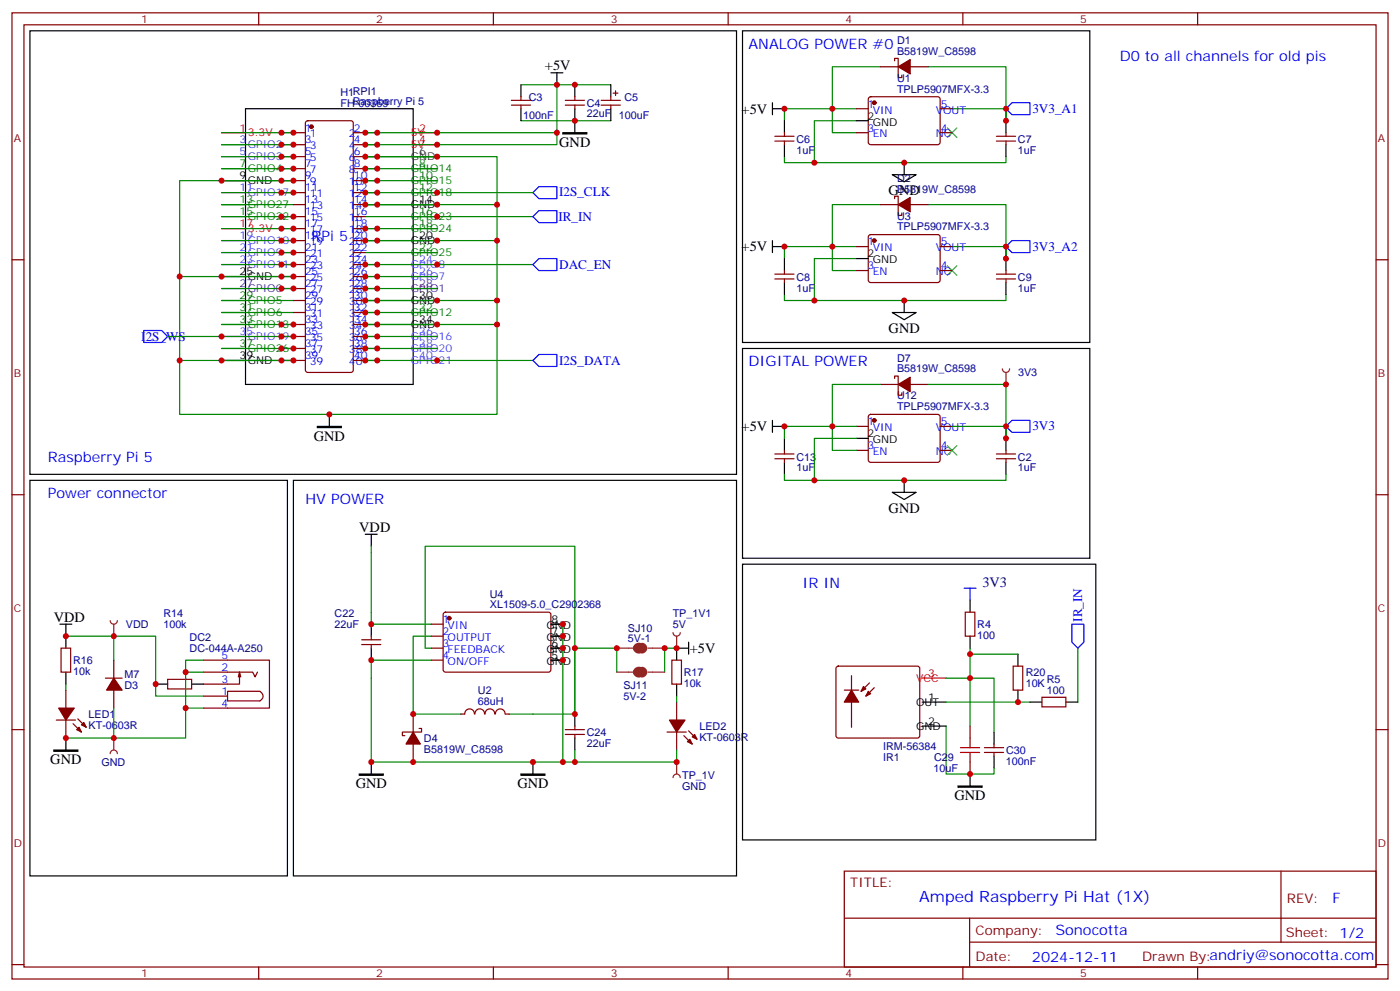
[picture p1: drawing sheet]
<svg xmlns="http://www.w3.org/2000/svg" width="412mm" height="292mm" viewBox="0 0 412 292" stroke-linecap="round" stroke-linejoin="round" font-family="sans-serif">
<g fill="none" stroke="#870000" stroke-width=".35">
<path d="M3.5 3.8h405.4v284.3h-405.4zM7.1 7.3h398.2v277.3h-398.2zM76.2 3.8v3.5M145.3 3.8v3.5M214.5 3.8v3.5M283.6 3.8v3.5M352.8 3.8v3.5M150.6 30.9h5.7M150.6 29.5h5.7M153.5 28.5v1M153.5 30.9v1.1M166.5 30.9h5.7"/>
<path d="M166.5 29.5h5.7M169.3 28.5v1M169.3 30.9v1.1M177.1 30.9h5.6M177.1 29.5h5.6M179.9 28.5v1M179.9 30.9v1.1M180.6 27.4h1.4M181.3 26.7v1.4M3.5 76.4h3.6M405.3 76.4h3.6M3.5 145.6h3.6"/>
<path d="M405.3 145.6h3.6M3.5 214.7h3.6M121.7 210.1v5.3M121.7 219v5.3M123.5 214.4h.7v1h-5.7v1.1h.7M405.3 214.7h3.6M248.7 256.4h156.6v28.2h-156.6zM377.3 256.4v20.9M248.7 270.2h156.5M285.6 277.3h119.6M285.6 270.2v14.1M3.5 283.9h3.6"/>
<path d="M76.2 284.6v3.5M145.3 284.6v3.5M214.5 284.6v3.5M283.6 284.6v3.5M352.8 284.6v3.5M405.3 283.9h3.6"/>
</g>
<g fill="none" stroke="#000" stroke-width=".35">
<path d="M8.8 9.1h208.2v130.5h-208.2zM72.3 32h49.4v81.1h-49.4zM153.5 24.9v3.6M153.5 32v3.5M162.3 21.4h3.5M164 21.4v3.5M169.3 24.9v3.6M169.3 32v7.1M179.9 24.9v3.6M179.9 32v3.5M65.3 53.2h7M121.7 60.2h7.1"/>
<path d="M121.7 70.8h7.1M65.3 81.4h7M121.7 88.4h7.1M121.7 95.5h7.1M65.3 106.1h7M97 122v3.5"/>
</g>
<path d="M157 56.7l1.7-1.8h5.3v3.6h-5.3zM42.3 97.3h5.3l1.8 1.7-1.8 1.8h-5.3z" fill="none" stroke="#00f" stroke-width=".35"/>
<path d="M65.3 39.1h7M121.7 39.1h7.1M121.7 42.6h7.1M65.3 67.3h7" fill="none" stroke="#f00" stroke-width=".35"/>
<path d="M65.3 42.6h7M65.3 46.1h7" fill="none" stroke="#06c" stroke-width=".35"/>
<path d="M121.7 46.1h7.1" fill="none" stroke="#333" stroke-width=".35"/>
<g fill="none" stroke="#060" stroke-width=".35">
<path d="M65.3 49.6h7M121.7 49.6h7.1M121.7 53.2h7.1M121.7 56.7h7.1M65.3 60.2h7M65.3 63.7h7M121.7 63.7h7.1M121.7 67.3h7.1M121.7 74.3h7.1M65.3 88.4h7M65.3 92h7M65.3 95.5h7"/>
<path d="M121.7 92h7.1M65.3 102.6h7"/>
</g>
<path d="M65.3 56.7h7M65.3 70.8h7M65.3 74.3h7M65.3 77.9h7M121.7 77.9h7.1M65.3 99h7M121.7 81.4h7.1M121.7 99h7.1M121.7 102.6h7.1M121.7 106.1h7.1" fill="none" stroke="#90f" stroke-width=".35"/>
<path d="M65.3 84.9h7M121.7 84.9h7.1" fill="none" stroke="#609" stroke-width=".35"/>
<g fill="none" stroke="#008700" stroke-width=".35">
<path d="M65.3 39.1h21.1M107.6 39.1h56.4M153.5 35.5h26.4M153.5 24.9h26.4M164 24.9v17.7h-56.4M65.3 53.2h21.1h-33.5v28.2h33.5h-21.1M65.3 56.7h21.1M65.3 49.6h21.1M65.3 46.1h21.1M65.3 42.6h21.1M107.6 56.7h49.4M128.8 46.1h-21.2h38.8v14.1"/>
<path d="M65.3 67.3h21.1M65.3 63.7h21.1M107.6 67.3h21.2M128.8 70.8h-21.2h38.8v17.6M128.8 60.2h-21.2h38.8v10.6M52.9 81.4v24.7h33.5h-21.1M65.3 95.5h21.1M65.3 84.9h21.1M107.6 81.4h21.2M107.6 99h21.2M128.8 95.5h-21.2h38.8v26.5h-93.5v-15.9M128.8 88.4h-21.2h38.8v7.1"/>
<path d="M65.3 102.6h21.1M107.6 106.1h49.4M107.6 102.6h21.2"/>
</g>
<path d="M165.8 39.1h7.1v.3h-7.1zM93.5 125.5h7v.3h-7z" fill="#000" stroke="#000" stroke-width=".35"/>
<path d="M121.7 215.4l2.1 3.6h-4.2z" fill="#870000" stroke="#870000" stroke-width=".35"/>
<path d="M198.3 186.2a1.06 1.06 0 0 0 1 1 1.06 1.06 0 0 0 1.1-1M199.3 187.2v3.5" fill="none" stroke="#8c2424" stroke-width=".35"/>
<circle cx="199.3" cy="190.7" r=".18" fill="#8c2424"/>
<path d="M86.4 141.4h130.6v116.4h-130.6zM107.6 157.2h3.5M109.4 157.2v3.6M109.4 183.7v3.5M109.4 190.7v3.6M202.8 190.7h-3.5v3.6M202.8 189v3.5M169.3 210.1v3.6M169.3 217.2v3.5M199.3 201.3v3.6M109.4 224.3v3.5M157 224.3v3.5" fill="none" stroke="#000" stroke-width=".35"/>
<path d="M109.4 160.8v1.7M109.4 183.7h17.6M125.2 190.7h1.8M127 194.3h-17.6v30h59.9v-3.6M127 187.2h-5.3v22.9h14.1M162.3 183.7h3.5v40.6M162.3 187.2h3.5M162.3 190.7h3.5M162.3 194.3h3.5M169.3 190.7v19.4h-19.4" fill="none" stroke="#008700" stroke-width=".35"/>
<path d="M105.8 227.8h7.1v.3h-7.1zM153.5 227.8h7v.3h-7z" fill="#000" stroke="#000" stroke-width=".35"/>
<g fill="none" stroke="#870000" stroke-width=".35">
<path d="M106.5 189.7h5.7M106.5 188.3h5.7M109.4 187.2v1.1M109.4 189.7v1M197.9 194.3h2.8v7h-2.8zM166.5 216.1h5.7M166.5 214.7h5.7M169.3 213.7v1M169.3 216.1v1.1M196.5 215.4h5.6M199.3 206.6v5.3M199.3 215.4v5.3"/>
<path d="M201.4 216.5l2.5 2.5M202.8 215.1l2.5 2.5"/>
</g>
<g fill="#870000" stroke="#870000" stroke-width=".35">
<path d="M202.5 218.3l.7-.7 .7 1.4z"/>
<path d="M203.9 216.9l.7-.8 .7 1.5z"/>
<path d="M197.2 211.9h4.6l-2.5 3.5z"/>
</g>
<path d="M198.3 228.8a1.06 1.06 0 0 1 1-1 1.06 1.06 0 0 1 1.1 1M199.3 224.3v3.5" fill="none" stroke="#8c2424" stroke-width=".35"/>
<circle cx="199.3" cy="224.3" r=".18" fill="#8c2424"/>
<path d="M109.4 162.5v21.2M125.2 190.7v-29.9h44.1v29.9h12.4v7.1M169.3 190.7v19.4M199.3 190.7h-3.5v7.1M199.3 204.9v1.7M199.3 220.7v3.6h-30" fill="none" stroke="#008700" stroke-width=".35"/>
<path d="M33.5 217.2v3.5M32.5 221.8a1.06 1.06 0 0 1 1-1.1 1.06 1.06 0 0 1 1.1 1.1" fill="none" stroke="#8c2424" stroke-width=".35"/>
<circle cx="33.5" cy="217.2" r=".18" fill="#8c2424"/>
<path d="M32.5 182.6a1.06 1.06 0 0 0 1 1.1 1.06 1.06 0 0 0 1.1-1.1M33.5 183.7v3.5" fill="none" stroke="#8c2424" stroke-width=".35"/>
<circle cx="33.5" cy="187.2" r=".18" fill="#8c2424"/>
<g fill="none" stroke="#008700" stroke-width=".35">
<path d="M259.3 19.6h-14.1v19.5h7M273.4 19.6h22.9v15.9M252.2 32h-21.1v3.5M252.2 35.5h-12.3v12.4M280.5 32h15.8v3.5M296.3 32v3.5M107.6 49.6h21.2M107.6 53.2h21.2M231.1 46.1v1.8h65.2v-1.8M65.3 70.8h21.1M65.3 74.3h21.1M65.3 77.9h21.1"/>
<path d="M107.6 77.9h49.4M252.2 76.1h-12.3v12.3M252.2 72.6h-21.1v3.5M259.3 60.2h-14.1v19.4h7M273.4 60.2h22.9v15.9M280.5 72.6h15.8v3.5M296.3 72.6v3.5M49.4 99h37M107.6 84.9h21.2M107.6 92h21.2M231.1 86.7v1.7h65.2v-1.7M259.3 113.1h-14.1v19.4h7"/>
<path d="M273.4 113.1h22.9v15.9M231.1 139.6v1.8h65.2v-1.8M252.2 129h-12.3v12.4M252.2 125.5h-21.1v3.5M280.5 125.5h15.8v3.5M296.3 125.5v3.5M19.4 187.2h14.1v7.1M19.4 201.3v1.8M33.5 208.4v8.8h-14.1"/>
</g>
<path d="M15.9 220.7h7v.4h-7z" fill="#000" stroke="#000" stroke-width=".35"/>
<g fill="none" stroke="#000" stroke-width=".35">
<path d="M218.7 9.1h102.3v91.7h-102.3zM227.5 32h3.6M227.5 30.2v3.6M231.1 35.5v3.6M252.2 35.5h3.6M296.3 35.5v3.6M231.1 42.6v3.5M262.8 51.4h7.1l-3.6 2.1zM266.3 47.9v3.5M296.3 42.6v3.5M227.5 70.8v3.5M227.5 72.6h3.6"/>
<path d="M231.1 76.1v3.5M252.2 76.1h3.6M296.3 76.1v3.5M231.1 83.1v3.6M262.8 92h7.1l-3.6 2.1zM266.3 88.4v3.6M296.3 83.1v3.6M218.7 102.6h102.3v61.7h-102.3zM227.5 123.7v3.5M227.5 125.5h3.6M231.1 129v3.5M231.1 136.1v3.5"/>
<path d="M252.2 129h3.6M296.3 129v3.5M296.3 136.1v3.5M8.8 141.4h75.9v116.4h-75.9zM262.8 144.9h7.1l-3.6 2.1zM266.3 141.4v3.5M17.6 183.7h3.6M19.4 183.7v7M19.4 197.8v3.5M162.3 183.7h3.5M162.3 194.3h3.5M162.3 190.7h3.5"/>
<path d="M162.3 187.2h3.5M19.4 217.2v3.5"/>
</g>
<g fill="#870000" stroke="#870000" stroke-width=".35">
<path d="M22.6 214.7l.7-.7 .7 1.4z"/>
<path d="M24 213.3l.7-.7 .7 1.4z"/>
<path d="M17.3 208.4h4.6l-2.5 3.5z"/>
<path d="M264.6 19.6l3.5-2.1v4.3z"/>
<path d="M264.6 60.2l3.5-2.1v4.2z"/>
<path d="M33.5 199.6l2.5 3.5h-4.6z"/>
<path d="M264.6 113.1l3.5-2.1v4.3z"/>
<circle cx="132.3" cy="181.9" r=".53"/>
<circle cx="257.5" cy="30.2" r=".53"/>
<circle cx="257.5" cy="70.8" r=".53"/>
<circle cx="257.5" cy="123.7" r=".53"/>
</g>
<g fill="none" stroke="#870000" stroke-width=".35">
<path d="M259.3 19.6h5.3M263.5 17.9v-.7h1.1v5.6h1v-.7M268.1 19.6h5.3M231.1 39.1v1M252.2 32h3.6M252.2 39.1h3.6M256 28.7l.5-.2h20l.4 .7v12.9l-.7 .5-20-.1-.4-.6v-12.7zM276.9 32h3.6M276.9 39.1h3.6M296.3 39.1v1M228.2 41.5h5.7M228.2 40.1h5.7"/>
<path d="M231.1 41.5v1.1M263.5 58.5v-.8h1.1v5.7h1v-.7M293.5 41.5h5.7M293.5 40.1h5.7M296.3 41.5v1.1M231.1 79.6v1.1M252.2 72.6h3.6M252.2 79.6h3.6M256 69.2l.5-.2 20 .1 .4 .6v13l-.7 .4h-20l-.4-.7v-12.7zM259.3 60.2h5.3M268.1 60.2h5.3M276.9 72.6h3.6"/>
<path d="M276.9 79.6h3.6M296.3 79.6v1.1M228.2 82.1h5.7M228.2 80.7h5.7M231.1 82.1v1M293.5 82.1h5.7M293.5 80.7h5.7M296.3 82.1v1M259.3 113.1h5.3M263.5 111.4v-.7h1.1v5.6h1v-.7M268.1 113.1h5.3M228.2 135h5.7"/>
<path d="M228.2 133.6h5.7M231.1 132.5v1.1M231.1 135v1.1M252.2 125.5h3.6M252.2 132.5h3.6M256 122.2l.5-.2h20l.4 .7v12.9l-.7 .5-20-.1-.4-.6v-12.7zM276.9 125.5h3.6M276.9 132.5h3.6M293.5 135h5.7M293.5 133.6h5.7M296.3 132.5v1.1M296.3 135v1.1"/>
<path d="M18 190.7h2.8v7.1h-2.8zM31 199.6h5M33.5 194.3v5.3M127 183.7h3.5M127 187.2h3.5M127 190.7h3.5M127 194.3h3.5M130.8 180.4l.4-.2h30.6l.5 .7-.1 16.5-.6 .4-30.6-.1-.5-.6v-16.2zM16.6 211.9h5.6M19.4 203.1v5.3M19.4 211.9v5.3M21.5 213l2.5 2.4"/>
<path d="M22.9 211.6l2.5 2.4M33.5 203.1v5.3"/>
</g>
<path d="M279 37.6l2.9 2.9M281.9 37.6l-2.9 2.9M279 78.2l2.9 2.8M281.9 78.2l-2.9 2.8M279 131.1l2.9 2.8M281.9 131.1l-2.9 2.8" fill="none" stroke="#3c3" stroke-width=".35"/>
<path d="M296.3 32l1.8-1.8h5.3v3.6h-5.3zM298.1 70.8h5.3v3.5h-5.3l-1.8-1.7zM157 106.1l1.7-1.8h5.3v3.5h-5.3zM298.1 123.7h5.3v3.5h-5.3l-1.8-1.7z" fill="none" stroke="#00f" stroke-width=".35"/>
<path d="M295.3 108.5a1.06 1.06 0 0 0 1 1.1 1.06 1.06 0 0 0 1.1-1.1M296.3 109.6v3.5" fill="none" stroke="#8c2424" stroke-width=".35"/>
<circle cx="296.3" cy="113.1" r=".18" fill="#8c2424"/>
<g fill="none" stroke="#008700" stroke-width=".35">
<path d="M82.9 39.1h3.5M107.6 39.1h3.5M82.9 56.7h3.5M82.9 53.2h3.5M82.9 49.6h3.5M82.9 46.1h3.5M82.9 42.6h3.5M107.6 56.7h3.5M107.6 53.2h3.5M107.6 49.6h3.5M107.6 46.1h3.5M107.6 42.6h3.5"/>
<path d="M65.3 60.2h21.1M82.9 77.9h3.5M82.9 74.3h3.5M82.9 70.8h3.5M82.9 67.3h3.5M82.9 63.7h3.5M107.6 74.3h21.2M107.6 77.9h3.5M107.6 70.8h3.5M107.6 67.3h3.5M107.6 63.7h49.4M107.6 60.2h3.5"/>
<path d="M65.3 92h21.1M65.3 88.4h21.1M82.9 99h3.5M82.9 95.5h3.5M82.9 84.9h3.5M82.9 81.4h3.5M107.6 99h3.5M107.6 95.5h3.5M107.6 84.9h3.5M107.6 81.4h3.5M107.6 88.4h3.5M107.6 92h3.5"/>
<path d="M82.9 106.1h3.5M82.9 102.6h3.5M107.6 106.1h3.5M107.6 102.6h3.5M278.7 213.7v14.1h14.1v-1.8"/>
</g>
<path d="M188.4 190a.76 .76 0 0 0-1.1 .7 .76 .76 0 0 0 1.1 .8M188.4 197.1a.76 .76 0 0 0-1.1 .7 .76 .76 0 0 0 1.1 .7M189.1 190a.71 .71 0 0 1 .7 .7 .71 .71 0 0 1-.7 .8M189.1 197.1a.71 .71 0 0 1 .7 .7 .71 .71 0 0 1-.7 .7" fill="none" stroke="#8c2424" stroke-width="1.8"/>
<path d="M181.7 190.7h4.9M181.7 197.8h4.9M187.3 190.7h2.5M187.3 197.8h2.5M190.9 190.7h4.9M190.9 197.8h4.9" fill="none" stroke="#8c2424" stroke-width=".35"/>
<g fill="none" stroke="#870000" stroke-width=".35">
<path d="M86.4 39.1h3.6M90.2 35.7l.5-.2h12.7l.5 .2 .2 .5v72.7l-.3 .5-.4 .2h-12.7l-.5-.2-.2-.5v-72.7zM104.1 39.1h3.5M86.4 42.6h3.6M86.4 46.1h3.6M86.4 49.6h3.6M86.4 53.2h3.6M86.4 56.7h3.6M104.1 42.6h3.5M104.1 46.1h3.5M104.1 49.6h3.5M104.1 53.2h3.5"/>
<path d="M104.1 56.7h3.5M86.4 60.2h3.6M86.4 63.7h3.6M86.4 67.3h3.6M86.4 77.9h3.6M86.4 70.8h3.6M86.4 74.3h3.6M104.1 60.2h3.5M104.1 63.7h3.5M104.1 67.3h3.5M104.1 77.9h3.5M104.1 70.8h3.5"/>
<path d="M104.1 74.3h3.5M86.4 99h3.6M86.4 95.5h3.6M86.4 92h3.6M86.4 88.4h3.6M86.4 84.9h3.6M86.4 81.4h3.6M104.1 99h3.5M104.1 95.5h3.5M104.1 92h3.5M104.1 88.4h3.5M104.1 84.9h3.5"/>
<path d="M104.1 81.4h3.5M86.4 106.1h3.6M86.4 102.6h3.6M104.1 106.1h3.5M104.1 102.6h3.5M135.8 210.1h1.1M136.9 210.1a1.41 1.41 0 0 1 1.4-1.5 1.41 1.41 0 0 1 1.4 1.5M139.9 210.1a1.41 1.41 0 0 1 1.4-1.5 1.41 1.41 0 0 1 1.4 1.5M142.9 210.1a1.41 1.41 0 0 1 1.4-1.5 1.41 1.41 0 0 1 1.4 1.5M145.9 210.1a1.41 1.41 0 0 1 1.5-1.5 1.41 1.41 0 0 1 1.4 1.5M148.9 210.1h1"/>
</g>
<circle cx="91.7" cy="37.3" r=".53" fill="#870000" stroke="#870000" stroke-width=".35"/>
<path d="M246.5 196.2l.4-.2h23.3l.5 .2 .2 .5v19.8l-.2 .5-.5 .2h-23.3l-.5-.2-.2-.5v-19.8z" fill="#fff" stroke="#870000" stroke-width=".35"/>
<g fill="none" stroke="#000" stroke-width=".35">
<path d="M218.7 166.1h104.1v81.1h-104.1zM285.8 176.6v3.6M285.8 187.2v3.5M299.9 192.5v3.5M45.9 201.3h3.5M56.4 201.3h3.6M271.6 206.6h7.1M271.6 213.7h7.1M292.8 215.4v3.6M299.9 203.1v3.5M303.4 206.6h3.5M314 206.6h3.5"/>
<path d="M285.8 227.8v3.5M292.8 222.5v3.5"/>
</g>
<path d="M271.6 199.6h7.1" fill="none" stroke="#f00" stroke-width=".35"/>
<g fill="#870000" stroke="#870000" stroke-width=".35">
<path d="M250.8 203.1l2.1 3.5h-4.2z"/>
<path d="M255.8 203.4l.7 .8-1.4 .7z"/>
<path d="M254.4 202l.7 .7-1.5 .7z"/>
</g>
<g fill="none" stroke="#870000" stroke-width=".35">
<path d="M49.4 199.9h7v2.8h-7zM60 194.3h19.4v14.1h-19.4M60 197.8h14.4l.7 1.4 .7-1.4M70.6 197.8v3.5h-10.6M70.6 197.8l-.4 1.4M70.6 197.8l.3 1.4M250.8 198.9v15.1M284.3 180.2h2.9v7h-2.9zM298.4 196h2.9v7.1h-2.9zM60 204.9h7M67 203.4l9.7 .1a1.6 1.6 0 0 1 .5 2.2l-.6 .6h-9.6zM248.7 203.1h4.2"/>
<path d="M256.1 201l-2.5 2.4M257.5 202.4l-2.4 2.5M285.8 213.7v3.5M292.8 219v1M306.9 205.2h7.1v2.8h-7.1zM285.8 224.3v3.5M290 220h5.6M290 221.4h5.6M292.8 221.4v1.1"/>
</g>
<path d="M282.2 231.3h7.1v.4h-7.1z" fill="#000" stroke="#000" stroke-width=".35"/>
<path d="M33.5 187.2h12.4v17.7h14.1M54.7 197.8h5.3M60 194.3h-5.3v14.1M278.7 199.6h14.1v15.8M285.8 190.7v23M285.8 192.5h14.1M317.5 190.7v15.9M60 208.4h-5.3v8.8h-21.2M278.7 206.6h24.7" fill="none" stroke="#008700" stroke-width=".35"/>
<path d="M285.8 217.2v2.8M282.9 221.4h5.7M282.9 220h5.7M285.8 221.4v2.9" fill="none" stroke="#a10000" stroke-width=".35"/>
<path d="M157 63.7l1.7-1.7h5.3v3.5h-5.3zM157 77.9l1.7-1.8h5.3v3.5h-5.3zM284 173.1h3.5M285.8 173.1v3.5M315.7 183.7h3.6v5.3l-1.8 1.7-1.8-1.7z" fill="none" stroke="#00f" stroke-width=".35"/>
<g fill="#c00">
<circle cx="169.3" cy="24.9" r=".88"/>
<circle cx="169.3" cy="35.5" r=".88"/>
<circle cx="164" cy="24.9" r=".88"/>
<circle cx="164" cy="39.1" r=".88"/>
<circle cx="128.8" cy="39.1" r=".88"/>
<circle cx="128.8" cy="42.6" r=".88"/>
<circle cx="111.1" cy="95.5" r=".88"/>
<circle cx="52.9" cy="106.1" r=".88"/>
<circle cx="128.8" cy="95.5" r=".88"/>
<circle cx="146.4" cy="95.5" r=".88"/>
<circle cx="97" cy="122" r=".88"/>
<circle cx="111.1" cy="88.4" r=".88"/>
<circle cx="128.8" cy="88.4" r=".88"/>
<circle cx="146.4" cy="88.4" r=".88"/>
<circle cx="111.1" cy="70.8" r=".88"/>
<circle cx="128.8" cy="70.8" r=".88"/>
<circle cx="146.4" cy="70.8" r=".88"/>
<circle cx="111.1" cy="60.2" r=".88"/>
<circle cx="128.8" cy="60.2" r=".88"/>
<circle cx="146.4" cy="60.2" r=".88"/>
<circle cx="111.1" cy="46.1" r=".88"/>
<circle cx="128.8" cy="46.1" r=".88"/>
<circle cx="82.9" cy="53.2" r=".88"/>
<circle cx="82.9" cy="81.4" r=".88"/>
<circle cx="65.3" cy="81.4" r=".88"/>
<circle cx="65.3" cy="53.2" r=".88"/>
<circle cx="52.9" cy="81.4" r=".88"/>
<circle cx="82.9" cy="106.1" r=".88"/>
<circle cx="65.3" cy="106.1" r=".88"/>
<circle cx="128.8" cy="106.1" r=".88"/>
<circle cx="128.8" cy="56.7" r=".88"/>
<circle cx="121.7" cy="224.3" r=".88"/>
<circle cx="121.7" cy="210.1" r=".88"/>
<circle cx="199.3" cy="224.3" r=".88"/>
<circle cx="199.3" cy="190.7" r=".88"/>
<circle cx="169.3" cy="210.1" r=".88"/>
<circle cx="157" cy="224.3" r=".88"/>
<circle cx="109.4" cy="224.3" r=".88"/>
<circle cx="165.8" cy="224.3" r=".88"/>
<circle cx="165.8" cy="187.2" r=".88"/>
<circle cx="165.8" cy="190.7" r=".88"/>
<circle cx="165.8" cy="194.3" r=".88"/>
<circle cx="109.4" cy="183.7" r=".88"/>
<circle cx="109.4" cy="194.3" r=".88"/>
<circle cx="169.3" cy="224.3" r=".88"/>
<circle cx="169.3" cy="190.7" r=".88"/>
<circle cx="19.4" cy="187.2" r=".88"/>
<circle cx="19.4" cy="217.2" r=".88"/>
<circle cx="165.8" cy="183.7" r=".88"/>
<circle cx="111.1" cy="81.4" r=".88"/>
<circle cx="245.2" cy="32" r=".88"/>
<circle cx="296.3" cy="32" r=".88"/>
<circle cx="296.3" cy="72.6" r=".88"/>
<circle cx="245.2" cy="72.6" r=".88"/>
<circle cx="266.3" cy="47.9" r=".88"/>
<circle cx="239.9" cy="47.9" r=".88"/>
<circle cx="266.3" cy="88.4" r=".88"/>
<circle cx="239.9" cy="88.4" r=".88"/>
<circle cx="296.3" cy="35.5" r=".88"/>
<circle cx="296.3" cy="76.1" r=".88"/>
<circle cx="231.1" cy="72.6" r=".88"/>
<circle cx="231.1" cy="32" r=".88"/>
<circle cx="33.5" cy="187.2" r=".88"/>
<circle cx="65.3" cy="99" r=".88"/>
<circle cx="33.5" cy="217.2" r=".88"/>
<circle cx="231.1" cy="125.5" r=".88"/>
<circle cx="296.3" cy="129" r=".88"/>
<circle cx="239.9" cy="141.4" r=".88"/>
<circle cx="266.3" cy="141.4" r=".88"/>
<circle cx="296.3" cy="125.5" r=".88"/>
<circle cx="245.2" cy="125.5" r=".88"/>
<circle cx="296.3" cy="113.1" r=".88"/>
<circle cx="82.9" cy="102.6" r=".88"/>
<circle cx="82.9" cy="99" r=".88"/>
<circle cx="82.9" cy="95.5" r=".88"/>
<circle cx="82.9" cy="84.9" r=".88"/>
<circle cx="82.9" cy="77.9" r=".88"/>
<circle cx="82.9" cy="74.3" r=".88"/>
<circle cx="82.9" cy="70.8" r=".88"/>
<circle cx="82.9" cy="67.3" r=".88"/>
<circle cx="82.9" cy="63.7" r=".88"/>
<circle cx="82.9" cy="56.7" r=".88"/>
<circle cx="82.9" cy="49.6" r=".88"/>
<circle cx="82.9" cy="46.1" r=".88"/>
<circle cx="82.9" cy="42.6" r=".88"/>
<circle cx="82.9" cy="39.1" r=".88"/>
<circle cx="111.1" cy="39.1" r=".88"/>
<circle cx="111.1" cy="42.6" r=".88"/>
<circle cx="111.1" cy="49.6" r=".88"/>
<circle cx="111.1" cy="53.2" r=".88"/>
<circle cx="111.1" cy="56.7" r=".88"/>
<circle cx="111.1" cy="67.3" r=".88"/>
<circle cx="111.1" cy="84.9" r=".88"/>
<circle cx="111.1" cy="92" r=".88"/>
<circle cx="111.1" cy="99" r=".88"/>
<circle cx="111.1" cy="102.6" r=".88"/>
<circle cx="111.1" cy="106.1" r=".88"/>
<circle cx="86.4" cy="106.1" r=".88"/>
<circle cx="86.4" cy="102.6" r=".88"/>
<circle cx="86.4" cy="99" r=".88"/>
<circle cx="86.4" cy="95.5" r=".88"/>
<circle cx="86.4" cy="84.9" r=".88"/>
<circle cx="86.4" cy="81.4" r=".88"/>
<circle cx="86.4" cy="53.2" r=".88"/>
<circle cx="86.4" cy="77.9" r=".88"/>
<circle cx="86.4" cy="74.3" r=".88"/>
<circle cx="86.4" cy="70.8" r=".88"/>
<circle cx="86.4" cy="67.3" r=".88"/>
<circle cx="86.4" cy="63.7" r=".88"/>
<circle cx="86.4" cy="56.7" r=".88"/>
<circle cx="86.4" cy="49.6" r=".88"/>
<circle cx="86.4" cy="46.1" r=".88"/>
<circle cx="86.4" cy="42.6" r=".88"/>
<circle cx="86.4" cy="39.1" r=".88"/>
<circle cx="107.6" cy="39.1" r=".88"/>
<circle cx="107.6" cy="42.6" r=".88"/>
<circle cx="107.6" cy="46.1" r=".88"/>
<circle cx="107.6" cy="49.6" r=".88"/>
<circle cx="107.6" cy="53.2" r=".88"/>
<circle cx="107.6" cy="56.7" r=".88"/>
<circle cx="107.6" cy="60.2" r=".88"/>
<circle cx="107.6" cy="67.3" r=".88"/>
<circle cx="107.6" cy="70.8" r=".88"/>
<circle cx="107.6" cy="77.9" r=".88"/>
<circle cx="107.6" cy="81.4" r=".88"/>
<circle cx="107.6" cy="84.9" r=".88"/>
<circle cx="107.6" cy="88.4" r=".88"/>
<circle cx="107.6" cy="92" r=".88"/>
<circle cx="107.6" cy="95.5" r=".88"/>
<circle cx="107.6" cy="99" r=".88"/>
<circle cx="107.6" cy="102.6" r=".88"/>
<circle cx="107.6" cy="106.1" r=".88"/>
<circle cx="181.7" cy="190.7" r=".88"/>
<circle cx="195.8" cy="190.7" r=".88"/>
<circle cx="285.8" cy="227.8" r=".88"/>
<circle cx="285.8" cy="199.6" r=".88"/>
<circle cx="299.9" cy="206.6" r=".88"/>
<circle cx="285.8" cy="192.5" r=".88"/>
<circle cx="128.8" cy="63.7" r=".88"/>
<circle cx="45.9" cy="201.3" r=".88"/>
<circle cx="54.7" cy="208.4" r=".88"/>
<circle cx="54.7" cy="197.8" r=".88"/>
<circle cx="111.1" cy="77.9" r=".88"/>
<circle cx="128.8" cy="77.9" r=".88"/>
</g>
<text font-size="4.6" fill="#00f" x="270.8" y="265.4">Amped Raspberry Pi Hat (1X)</text>
<g font-size="4.2" fill="#00f">
<text x="220.5" y="14.4">ANALOG POWER #0</text>
<text x="329.8" y="17.9">D0 to all channels for old pis</text>
<text x="91.7" y="70.8">RPi 5</text>
<text x="220.5" y="107.8">DIGITAL POWER</text>
<text x="14.1" y="136.1">Raspberry Pi 5</text>
<text x="14.1" y="146.6">Power connector</text>
<text x="90" y="148.4">HV POWER</text>
<text x="236.4" y="173.1">IR IN</text>
<text x="392.5" y="265.6">F</text>
<text x="310.9" y="275.2">Sonocotta</text>
<text x="304" y="283">2024-12-11</text>
</g>
<g font-size="4.2">
<text x="160.5" y="20.7">+5V</text>
<text x="218.5" y="33.4">+5V</text>
<text x="164.7" y="43.4">GND</text>
<text x="261.8" y="57.5">GND</text>
<text x="218.5" y="74">+5V</text>
<text x="261.8" y="98">GND</text>
<text x="92.4" y="129.8">GND</text>
<text x="218.5" y="126.9">+5V</text>
<text x="261.8" y="151">GND</text>
<text x="105.8" y="156.5">VDD</text>
<text x="15.9" y="183">VDD</text>
<text x="203.2" y="192.1">+5V</text>
<text x="14.8" y="225">GND</text>
<text x="104.8" y="232">GND</text>
<text x="152.4" y="232">GND</text>
<text x="281.2" y="235.5">GND</text>
</g>
<text font-size="4.2" fill="#000080" x="289.4" y="172.8">3V3</text>
<g font-size="3.9" fill="#00f">
<text x="304.1" y="33.3">3V3_A1</text>
<text x="164.7" y="57.8">I2S_CLK</text>
<text x="164.5" y="65">IR_IN</text>
<text x="304.1" y="73.9">3V3_A2</text>
<text x="164.7" y="79.1">DAC_EN</text>
<text x="41.6" y="100.4">I2S_WS</text>
<text x="164.7" y="107.3">I2S_DATA</text>
<text x="304.1" y="126.5">3V3</text>
<text x="318.8" y="183" transform="rotate(-90 318.8 183)">IR_IN</text>
</g>
<g font-size="3.9" fill="#800">
<text x="250.5" y="260.9">TITLE:</text>
<text x="379.1" y="265.6">REV:</text>
<text x="287.4" y="275.1">Company:</text>
<text x="378.7" y="275.8">Sheet: 1/2</text>
<text x="287.4" y="282.8">Date:</text>
<text x="336.4" y="282.9">Drawn By:andriy@sonocotta.com</text>
</g>
<g font-size="3.2" fill="#800">
<text x="41.6" y="6.8">1</text>
<text x="110.8" y="6.8">2</text>
<text x="179.9" y="6.8">3</text>
<text x="249.1" y="6.8">4</text>
<text x="318.2" y="6.8">5</text>
<text x="4.1" y="41.9">A</text>
<text x="405.9" y="41.9">A</text>
<text x="4.1" y="111">B</text>
<text x="405.9" y="111">B</text>
<text x="4.1" y="180.2">C</text>
<text x="405.9" y="180.2">C</text>
<text x="4.1" y="249.3">D</text>
<text x="405.9" y="249.3">D</text>
<text x="41.6" y="287.6">1</text>
<text x="110.8" y="287.6">2</text>
<text x="179.9" y="287.6">3</text>
<text x="249.1" y="287.6">4</text>
<text x="318.2" y="287.6">5</text>
</g>
<g font-size="3.2" fill="#000080">
<text x="264.2" y="16.1">B5819W_C8598</text>
<text x="264.2" y="12.9">D1</text>
<text x="100.3" y="28.2">H1RPI1</text>
<text x="155.7" y="29.6">C3</text>
<text x="184" y="29.6">C5</text>
<text x="264.2" y="27.2">TPLP5907MFX-3.3</text>
<text x="264.2" y="24.1">U1</text>
<text x="100.3" y="31.4">FH-00369</text>
<text x="103.9" y="30.9">Raspberry Pi 5</text>
<text x="154.1" y="34.9">100nF</text>
<text x="172.9" y="34.6">22uF</text>
<text x="172.9" y="31.4">C4</text>
<text x="182.3" y="34.9">100uF</text>
<text x="234.6" y="45.2">1uF</text>
<text x="234.6" y="42.1">C6</text>
<text x="299.9" y="45.2">1uF</text>
<text x="299.9" y="42.1">C7</text>
<text x="264.2" y="53.5">D2</text>
<text x="264.2" y="56.7">B5819W_C8598</text>
<text x="264.2" y="64.6">U3</text>
<text x="264.2" y="67.8">TPLP5907MFX-3.3</text>
<text x="234.6" y="82.6">C8</text>
<text x="299.9" y="82.6">C9</text>
<text x="234.6" y="85.8">1uF</text>
<text x="299.9" y="85.8">1uF</text>
<text x="264.2" y="106.4">D7</text>
<text x="264.2" y="109.6">B5819W_C8598</text>
<text x="299.9" y="110.8">3V3</text>
<text x="264.2" y="117.5">U12</text>
<text x="264.2" y="120.7">TPLP5907MFX-3.3</text>
<text x="234.6" y="135.5">C13</text>
<text x="299.9" y="135.5">C2</text>
<text x="234.6" y="138.7">1uF</text>
<text x="299.9" y="138.7">1uF</text>
<text x="144.3" y="179.1">XL1509-5.0_C2902368</text>
<text x="144.3" y="175.9">U4</text>
<text x="37.1" y="184.8">VDD</text>
<text x="48.1" y="184.8">100k</text>
<text x="48.1" y="181.6">R14</text>
<text x="98.6" y="184.8">22uF</text>
<text x="98.6" y="181.6">C22</text>
<text x="185" y="185.9">SJ10</text>
<text x="198.2" y="184.8">5V</text>
<text x="198.2" y="181.6">TP_1V1</text>
<text x="287.9" y="184.7">R4</text>
<text x="55.9" y="191.9">DC-044A-A250</text>
<text x="55.9" y="188.7">DC2</text>
<text x="185" y="189">5V-1</text>
<text x="287.9" y="187.9">100</text>
<text x="21.5" y="195.4">R16</text>
<text x="21.5" y="198.7">10k</text>
<text x="36.7" y="199.4">M7</text>
<text x="36.7" y="202.6">D3</text>
<text x="183.6" y="202.9">SJ11</text>
<text x="201.4" y="202.2">10k</text>
<text x="201.4" y="198.9">R17</text>
<text x="302.1" y="202.1">10K</text>
<text x="302.1" y="198.9">R20</text>
<text x="308.3" y="200.9">R5</text>
<text x="140.8" y="207.6">68uH</text>
<text x="140.8" y="204.4">U2</text>
<text x="183.6" y="206">5V-2</text>
<text x="308.3" y="204.2">100</text>
<text x="26.1" y="214.6">KT-0603R</text>
<text x="26.1" y="211.3">LED1</text>
<text x="206" y="214.9">LED2</text>
<text x="124.9" y="221.5">B5819W_C8598</text>
<text x="124.9" y="218.3">D4</text>
<text x="172.9" y="219.8">22uF</text>
<text x="172.9" y="216.6">C24</text>
<text x="206" y="218.1">KT-0603R</text>
<text x="260.2" y="220.7">IRM-56384</text>
<text x="296.3" y="221.9">C30</text>
<text x="29.9" y="225.4">GND</text>
<text x="260.2" y="223.9">IR1</text>
<text x="274.9" y="227.2">10uF</text>
<text x="275.1" y="223.9">C29</text>
<text x="296.3" y="225.1">100nF</text>
<text x="201" y="232.5">GND</text>
<text x="201" y="229.3">TP_1V</text>
</g>
<g font-size="3.2" fill="#00f">
<text x="255.6" y="31.6">1</text>
<text x="257.1" y="33.4">VIN</text>
<text x="275.6" y="33.4">VOUT</text>
<text x="277.1" y="31.6">5</text>
<text x="89.8" y="38.7">1</text>
<text x="91.3" y="40.5">1</text>
<text x="102.8" y="40.5">2</text>
<text x="104.2" y="38.7">2</text>
<text x="255.6" y="38.7">3</text>
<text x="257.1" y="40.5">EN</text>
<text x="275.6" y="40.5">NC</text>
<text x="277.1" y="38.7">4</text>
<text x="89.8" y="42.2">3</text>
<text x="89.8" y="45.8">5</text>
<text x="91.3" y="44">3</text>
<text x="91.3" y="47.5">5</text>
<text x="102.8" y="47.5">6</text>
<text x="102.8" y="44">4</text>
<text x="104.2" y="45.8">6</text>
<text x="104.2" y="42.2">4</text>
<text x="89.8" y="49.3">7</text>
<text x="89.8" y="52.8">9</text>
<text x="91.3" y="51">7</text>
<text x="102.8" y="51">8</text>
<text x="104.2" y="52.8">10</text>
<text x="104.2" y="49.3">8</text>
<text x="89.8" y="56.3">11</text>
<text x="89.8" y="59.9">13</text>
<text x="91.3" y="54.6">9</text>
<text x="91.3" y="58.1">11</text>
<text x="102.8" y="58.1">12</text>
<text x="102.8" y="54.6">10</text>
<text x="104.2" y="59.9">14</text>
<text x="104.2" y="56.3">12</text>
<text x="89.8" y="63.4">15</text>
<text x="91.3" y="61.6">13</text>
<text x="91.3" y="65.2">15</text>
<text x="102.8" y="65.2">16</text>
<text x="102.8" y="61.6">14</text>
<text x="104.2" y="63.4">16</text>
<text x="89.8" y="66.9">17</text>
<text x="89.8" y="70.4">19</text>
<text x="91.3" y="68.7">17</text>
<text x="102.8" y="68.7">18</text>
<text x="104.2" y="70.4">20</text>
<text x="104.2" y="66.9">18</text>
<text x="89.8" y="74">21</text>
<text x="89.8" y="77.5">23</text>
<text x="91.3" y="72.2">19</text>
<text x="91.3" y="75.7">21</text>
<text x="102.8" y="75.7">22</text>
<text x="102.8" y="72.2">20</text>
<text x="104.2" y="77.5">24</text>
<text x="104.2" y="74">22</text>
<text x="255.6" y="72.2">1</text>
<text x="257.1" y="74">VIN</text>
<text x="275.6" y="74">VOUT</text>
<text x="277.1" y="72.2">5</text>
<text x="89.8" y="81">25</text>
<text x="91.3" y="79.3">23</text>
<text x="91.3" y="82.8">25</text>
<text x="102.8" y="82.8">26</text>
<text x="102.8" y="79.3">24</text>
<text x="104.2" y="81">26</text>
<text x="255.6" y="79.3">3</text>
<text x="257.1" y="81">EN</text>
<text x="275.6" y="81">NC</text>
<text x="277.1" y="79.3">4</text>
<text x="89.8" y="84.6">27</text>
<text x="89.8" y="88.1">29</text>
<text x="91.3" y="86.3">27</text>
<text x="91.3" y="89.9">29</text>
<text x="102.8" y="89.9">30</text>
<text x="102.8" y="86.3">28</text>
<text x="104.2" y="88.1">30</text>
<text x="104.2" y="84.6">28</text>
<text x="89.8" y="91.6">31</text>
<text x="89.8" y="95.1">33</text>
<text x="91.3" y="93.4">31</text>
<text x="102.8" y="93.4">32</text>
<text x="104.2" y="95.1">34</text>
<text x="104.2" y="91.6">32</text>
<text x="89.8" y="98.7">35</text>
<text x="91.3" y="96.9">33</text>
<text x="91.3" y="100.4">35</text>
<text x="102.8" y="100.4">36</text>
<text x="102.8" y="96.9">34</text>
<text x="104.2" y="98.7">36</text>
<text x="89.8" y="102.2">37</text>
<text x="89.8" y="105.7">39</text>
<text x="91.3" y="104">37</text>
<text x="91.3" y="107.5">39</text>
<text x="102.8" y="107.5">40</text>
<text x="102.8" y="104">38</text>
<text x="104.2" y="105.7">40</text>
<text x="104.2" y="102.2">38</text>
<text x="255.6" y="125.1">1</text>
<text x="277.1" y="125.1">5</text>
<text x="257.1" y="126.9">VIN</text>
<text x="275.6" y="126.9">VOUT</text>
<text x="255.6" y="132.2">3</text>
<text x="257.1" y="133.9">EN</text>
<text x="275.6" y="133.9">NC</text>
<text x="277.1" y="132.2">4</text>
<text x="130.4" y="183.3">1</text>
<text x="131.8" y="185.1">VIN</text>
<text x="130.4" y="186.9">2</text>
<text x="130.4" y="190.4">3</text>
<text x="131.8" y="188.6">OUTPUT</text>
<text x="65.3" y="193.9">5</text>
<text x="65.3" y="197.4">2</text>
<text x="130.4" y="193.9">4</text>
<text x="131.8" y="192.2">FEEDBACK</text>
<text x="131.8" y="195.7">ON/OFF</text>
<text x="65.3" y="201">3</text>
<text x="65.3" y="208">4</text>
<text x="65.3" y="204.5">1</text>
</g>
<g font-size="3.2">
<text x="255.6" y="35.2">2</text>
<text x="257.1" y="36.9">GND</text>
<text x="70.6" y="52.8">9</text>
<text x="73" y="54.2">GND</text>
<text x="123.5" y="59.9">14</text>
<text x="121" y="61.3">GND</text>
<text x="121" y="71.9">GND</text>
<text x="123.5" y="70.4">20</text>
<text x="255.6" y="75.7">2</text>
<text x="257.1" y="77.5">GND</text>
<text x="70.6" y="81">25</text>
<text x="73" y="82.4">GND</text>
<text x="121" y="89.5">GND</text>
<text x="123.5" y="88.1">30</text>
<text x="123.5" y="95.1">34</text>
<text x="121" y="96.6">GND</text>
<text x="70.6" y="105.7">39</text>
<text x="73" y="107.1">GND</text>
<text x="255.6" y="128.7">2</text>
<text x="257.1" y="130.4">GND</text>
<text x="161" y="185.1">GND</text>
<text x="162.5" y="183.3">8</text>
<text x="161" y="188.6">GND</text>
<text x="162.5" y="190.4">6</text>
<text x="162.5" y="186.9">7</text>
<text x="161" y="195.7">GND</text>
<text x="161" y="192.2">GND</text>
<text x="162.5" y="193.9">5</text>
<text x="269.9" y="207.7">OUT</text>
<text x="273.4" y="206.3">1</text>
<text x="269.9" y="214.7">GND</text>
<text x="273.4" y="213.3">2</text>
</g>
<g font-size="3.2" fill="#f00">
<text x="70.6" y="38.7">1</text>
<text x="73" y="40.1">3.3V</text>
<text x="121" y="40.1">5V</text>
<text x="123.5" y="38.7">2</text>
<text x="121" y="43.6">5V</text>
<text x="123.5" y="42.2">4</text>
<text x="70.6" y="66.9">17</text>
<text x="73" y="68.3">3.3V</text>
<text x="269.9" y="200.6">VCC</text>
<text x="273.4" y="199.2">3</text>
</g>
<g font-size="3.2" fill="#06c">
<text x="70.6" y="42.2">3</text>
<text x="70.6" y="45.8">5</text>
<text x="73" y="43.6">GPIO2</text>
<text x="73" y="47.2">GPIO3</text>
</g>
<g font-size="3.2" fill="#333">
<text x="121" y="47.2">GND</text>
<text x="123.5" y="45.8">6</text>
</g>
<g font-size="3.2" fill="#060">
<text x="70.6" y="49.3">7</text>
<text x="73" y="50.7">GPIO4</text>
<text x="121" y="50.7">GPIO14</text>
<text x="123.5" y="49.3">8</text>
<text x="123.5" y="52.8">10</text>
<text x="70.6" y="59.9">13</text>
<text x="121" y="54.2">GPIO15</text>
<text x="121" y="57.7">GPIO18</text>
<text x="123.5" y="56.3">12</text>
<text x="70.6" y="63.4">15</text>
<text x="73" y="61.3">GPIO27</text>
<text x="73" y="64.8">GPIO22</text>
<text x="121" y="64.8">GPIO23</text>
<text x="123.5" y="63.4">16</text>
<text x="121" y="68.3">GPIO24</text>
<text x="123.5" y="66.9">18</text>
<text x="121" y="75.4">GPIO25</text>
<text x="123.5" y="74">22</text>
<text x="70.6" y="88.1">29</text>
<text x="73" y="89.5">GPIO5</text>
<text x="70.6" y="91.6">31</text>
<text x="70.6" y="95.1">33</text>
<text x="73" y="93">GPIO6</text>
<text x="121" y="93">GPIO12</text>
<text x="123.5" y="91.6">32</text>
<text x="73" y="96.6">GPIO13</text>
<text x="70.6" y="102.2">37</text>
<text x="73" y="103.6">GPIO26</text>
</g>
<g font-size="3.2" fill="#90f">
<text x="70.6" y="56.3">11</text>
<text x="73" y="57.7">GPIO17</text>
<text x="70.6" y="70.4">19</text>
<text x="73" y="71.9">GPIO10</text>
<text x="70.6" y="74">21</text>
<text x="70.6" y="77.5">23</text>
<text x="73" y="75.4">GPIO9</text>
<text x="123.5" y="77.5">24</text>
<text x="73" y="78.9">GPIO11</text>
<text x="121" y="78.9">GPIO8</text>
<text x="121" y="82.4">GPIO7</text>
<text x="123.5" y="81">26</text>
<text x="70.6" y="98.7">35</text>
<text x="73" y="100.1">GPIO19</text>
<text x="121" y="100.1">GPIO16</text>
<text x="123.5" y="98.7">36</text>
<text x="121" y="103.6">GPIO20</text>
<text x="121" y="107.1">GPIO21</text>
<text x="123.5" y="102.2">38</text>
<text x="123.5" y="105.7">40</text>
</g>
<g font-size="3.2" fill="#609">
<text x="70.6" y="84.6">27</text>
<text x="73" y="86">GPIO0</text>
<text x="121" y="86">GPIO1</text>
<text x="123.5" y="84.6">28</text>
</g>
</svg>
